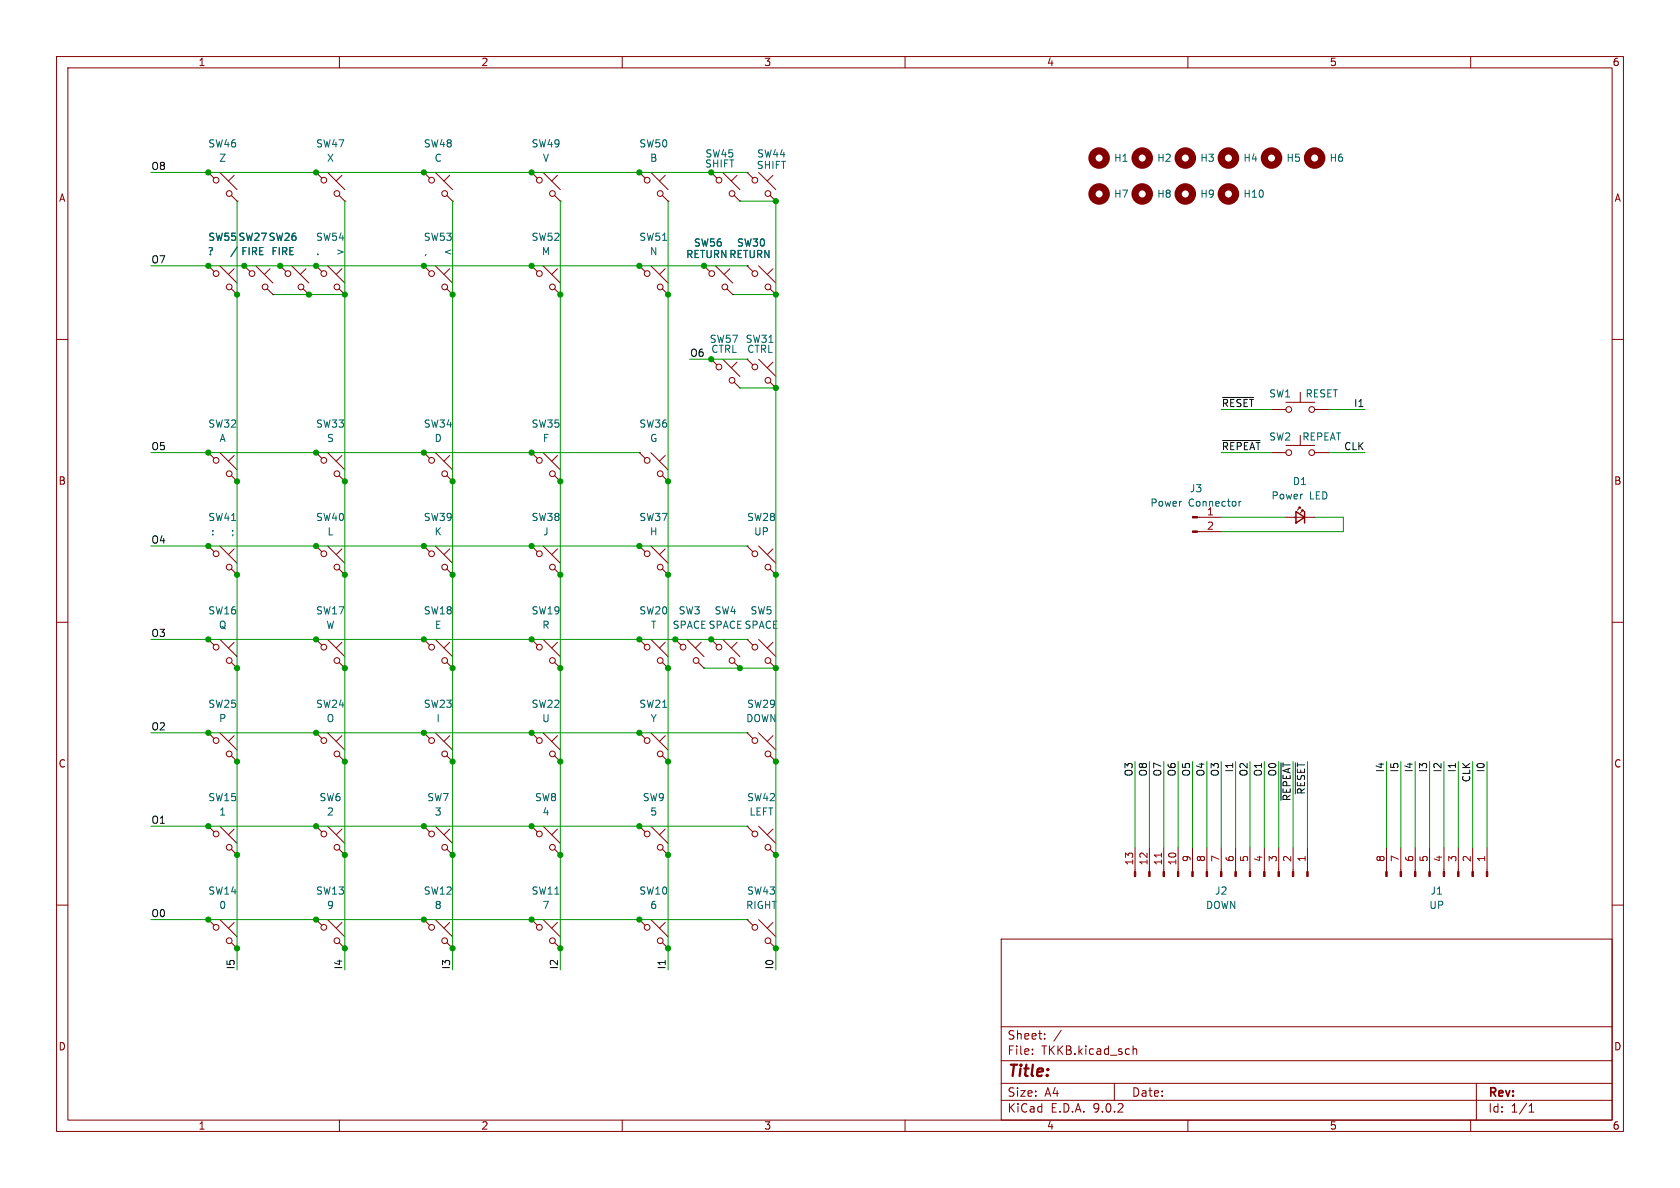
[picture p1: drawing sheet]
<svg xmlns="http://www.w3.org/2000/svg" width="297mm" height="210mm" viewBox="0 0 297 210" stroke-linecap="round" stroke-linejoin="round" font-family="sans-serif">
<g fill="none" stroke="#840000" stroke-width=".18">
<path d="M10 10h277v190h-277zM12 12h273v186h-273zM60 10v2M110 10v2M160 10v2M210 10v2M260 10v2M36.8 30.5l1 1M36.8 30.5h.1M38.9 30.5l3 3M40.9 34.5l1 1.1M41.4 31l-1 1"/>
<path d="M41.9 35.6h.1M55.9 30.5l1 1M55.9 30.5h.1M57.9 30.5l3.1 3M59.9 34.5l1.1 1.1M60.5 31l-1.1 1M61 35.6h.1M74.9 30.5l1 1M74.9 30.5h.1M77 30.5l3 3M79 34.5l1 1.1M79.5 31l-1 1"/>
<path d="M80 35.6h.1M94 30.5l1 1M94 30.5h.1M96 30.5l3.1 3M98 34.5l1.1 1.1M98.6 31l-1.1 1M99.1 35.6h.1M113 30.5l1 1M113 30.5h.1M115.1 30.5l3 3M117.1 34.5l1 1.1M117.6 31l-1 1"/>
<path d="M118.1 35.6h.1M125.7 30.5l1 1M125.7 30.5h.1M127.8 30.5l3 3M129.8 34.5l1 1.1M130.3 31l-1 1M130.8 35.6h.1M132.1 30.5l1 1M132.1 30.5h.1M134.1 30.5l3.1 3M136.1 34.5l1.1 1.1M136.7 31l-1.1 1"/>
<path d="M137.2 35.6h.1M36.8 47l1 1M36.8 47h.1M38.9 47l3 3M40.9 51.1l1 1M41.4 47.5l-1 1M41.9 52.1h.1M43.2 47l1 1M43.2 47h.1M45.2 47l3.1 3M47.2 51.1l1.1 1M47.8 47.5l-1.1 1"/>
<path d="M48.3 52.1h.1M49.5 47l1 1M49.5 47h.1M51.6 47l3 3M53.6 51.1l1 1M54.1 47.5l-1 1M54.6 52.1h.1M55.9 47l1 1M55.9 47h.1M57.9 47l3.1 3M59.9 51.1l1.1 1M60.5 47.5l-1.1 1"/>
<path d="M61 52.1h.1M74.9 47l1 1M74.9 47h.1M77 47l3 3M79 51.1l1 1M79.5 47.5l-1 1M80 52.1h.1M94 47l1 1M94 47h.1M96 47l3.1 3M98 51.1l1.1 1M98.6 47.5l-1.1 1"/>
<path d="M99.1 52.1h.1M113 47l1 1M113 47h.1M115.1 47l3 3M117.1 51.1l1 1M117.6 47.5l-1 1M118.1 52.1h.1M124.5 47l1 1M124.5 47h.1M126.5 47l3 3M128.5 51.1l1 1M129 47.5l-1 1"/>
<path d="M129.5 52.1h.1M132.1 47l1 1M132.1 47h.1M134.1 47l3.1 3M136.1 51.1l1.1 1M136.7 47.5l-1.1 1M137.2 52.1h.1M10 60h2M125.7 63.5l1 1M125.7 63.5h.1M127.8 63.5l3 3M129.8 67.6l1 1"/>
<path d="M130.3 64l-1 1M130.8 68.6h.1M132.1 63.5l1 1M132.1 63.5h.1M134.1 63.5l3.1 3M136.1 67.6l1.1 1M136.7 64l-1.1 1M137.2 68.6h.1M224.8 72.4h2.5M227.3 78.7h5.1M227.3 71.1h5.1M229.9 69.3v1.8"/>
<path d="M229.9 77v1.7M232.4 72.4h2.5M285 60h2M36.8 80l1 1M36.8 80h.1M36.8 96.5l1 1M36.8 96.5h.1M38.9 80l3 3.1M38.9 96.5l3 3.1M40.9 84.1l1 1M41.4 80.5l-1 1M41.4 97l-1 1"/>
<path d="M41.9 85.1h.1M55.9 80l1 1M55.9 80h.1M55.9 96.5l1 1M55.9 96.5h.1M57.9 80l3.1 3.1M57.9 96.5l3.1 3.1M59.9 84.1l1.1 1M60.5 80.5l-1.1 1M60.5 97l-1.1 1M61 85.1h.1M74.9 80l1 1"/>
<path d="M74.9 80h.1M74.9 96.5l1 1M74.9 96.5h.1M77 80l3 3.1M77 96.5l3 3.1M79 84.1l1 1M79.5 80.5l-1 1M79.5 97l-1 1M80 85.1h.1M94 80l1 1M94 80h.1M94 96.5l1 1"/>
<path d="M94 96.5h.1M96 80l3.1 3.1M96 96.5l3.1 3.1M98 84.1l1.1 1M98.6 80.5l-1.1 1M98.6 97l-1.1 1M99.1 85.1h.1M113 96.5l1 1M113 96.5h.1M113 80l1 1M113 80h.1M115.1 96.5l3 3.1"/>
<path d="M115.1 80l3 3.1M117.1 84.1l1 1M117.6 97l-1 1M117.6 80.5l-1 1M118.1 85.1h.1M132.1 96.5l1 1M132.1 96.5h.1M134.1 96.5l3.1 3.1M136.7 97l-1.1 1M211.7 91.4h4.2M211.7 94h4.2M224.8 80h2.5"/>
<path d="M227.3 91.4h5.1M229.9 89.9v-.2h-.3h.3l-.5 .5M230.4 90.4v-.2h-.3h.3l-.5 .5M232.4 80h2.5M10 110h2M36.8 113l1 1M36.8 113h.1M38.9 113l3 3.1M40.9 117.1l1 1M40.9 100.6l1 1M41.4 113.5l-1 1.1M41.9 118.1h.1"/>
<path d="M41.9 101.6h.1M55.9 113l1 1M55.9 113h.1M57.9 113l3.1 3.1M59.9 117.1l1.1 1M59.9 100.6l1.1 1M60.5 113.5l-1.1 1.1M61 118.1h.1M61 101.6h.1M74.9 113l1 1M74.9 113h.1M77 113l3 3.1"/>
<path d="M79 117.1l1 1M79 100.6l1 1M79.5 113.5l-1 1.1M80 118.1h.1M80 101.6h.1M94 113l1 1M94 113h.1M96 113l3.1 3.1M98 117.1l1.1 1M98 100.6l1.1 1M98.6 113.5l-1.1 1.1M99.1 118.1h.1"/>
<path d="M99.1 101.6h.1M113 113l1 1M113 113h.1M115.1 113l3 3.1M117.1 117.1l1 1M117.1 100.6l1 1M117.6 113.5l-1 1.1M118.1 118.1h.1M118.1 101.6h.1M119.4 113l1 1M119.4 113h.1M121.4 113l3.1 3.1"/>
<path d="M123.4 117.1l1.1 1M124 113.5l-1.1 1.1M124.5 118.1h.1M125.7 113l1 1M125.7 113h.1M127.8 113l3 3.1M129.8 117.1l1 1M130.3 113.5l-1 1.1M130.8 118.1h.1M132.1 113l1 1M132.1 113h.1M134.1 113l3.1 3.1"/>
<path d="M136.1 117.1l1.1 1M136.1 100.6l1.1 1M136.7 113.5l-1.1 1.1M137.2 118.1h.1M137.2 101.6h.1M285 110h2M36.8 129.5l1 1.1M36.8 129.5h.1M38.9 129.5l3 3.1M40.9 133.6l1 1M41.4 130l-1 1.1M41.9 134.6h.1"/>
<path d="M55.9 129.5l1 1.1M55.9 129.5h.1M57.9 129.5l3.1 3.1M59.9 133.6l1.1 1M60.5 130l-1.1 1.1M61 134.6h.1M74.9 129.5l1 1.1M74.9 129.5h.1M77 129.5l3 3.1M79 133.6l1 1M79.5 130l-1 1.1M80 134.6h.1"/>
<path d="M94 129.5l1 1.1M94 129.5h.1M96 129.5l3.1 3.1M98 133.6l1.1 1M98.6 130l-1.1 1.1M99.1 134.6h.1M113 129.5l1 1.1M113 129.5h.1M115.1 129.5l3 3.1M117.1 133.6l1 1M117.6 130l-1 1.1M118.1 134.6h.1"/>
<path d="M132.1 129.5l1 1.1M132.1 129.5h.1M134.1 129.5l3.1 3.1M136.1 133.6l1.1 1M136.7 130l-1.1 1.1M137.2 134.6h.1M36.8 146.1l1 1M36.8 146.1h.1M38.9 146.1l3 3M40.9 150.1l1 1M41.4 146.6l-1 1M41.9 151.1h.1"/>
<path d="M55.9 146.1l1 1M55.9 146.1h.1M57.9 146.1l3.1 3M59.9 150.1l1.1 1M60.5 146.6l-1.1 1M61 151.1h.1M74.9 146.1l1 1M74.9 146.1h.1M77 146.1l3 3M79 150.1l1 1M79.5 146.6l-1 1M80 151.1h.1"/>
<path d="M94 146.1l1 1M94 146.1h.1M96 146.1l3.1 3M98 150.1l1.1 1M98.6 146.6l-1.1 1M99.1 151.1h.1M113 146.1l1 1M113 146.1h.1M115.1 146.1l3 3M117.1 150.1l1 1M117.6 146.6l-1 1M118.1 151.1h.1"/>
<path d="M132.1 146.1l1 1M132.1 146.1h.1M134.1 146.1l3.1 3M136.1 150.1l1.1 1M136.7 146.6l-1.1 1M137.2 151.1h.1M200.7 149.9v4.2M203.2 149.9v4.2M205.7 149.9v4.2M208.3 149.9v4.2M210.8 149.9v4.2M213.4 149.9v4.2"/>
<path d="M215.9 149.9v4.2M218.4 149.9v4.2M221 149.9v4.2M223.5 149.9v4.2M226.1 149.9v4.2M228.6 149.9v4.2M231.1 149.9v4.2M245.1 149.9v4.2M247.6 149.9v4.2M250.2 149.9v4.2M252.7 149.9v4.2M255.3 149.9v4.2"/>
<path d="M257.8 149.9v4.2M260.3 149.9v4.2M262.9 149.9v4.2M10 160h2M36.8 162.6l1 1M36.8 162.6h.1M38.9 162.6l3 3M40.9 166.6l1 1M41.4 163.1l-1 1M41.9 167.6h.1M55.9 162.6l1 1M55.9 162.6h.1"/>
<path d="M57.9 162.6l3.1 3M59.9 166.6l1.1 1M60.5 163.1l-1.1 1M61 167.6h.1M74.9 162.6l1 1M74.9 162.6h.1M77 162.6l3 3M79 166.6l1 1M79.5 163.1l-1 1M80 167.6h.1M94 162.6l1 1M94 162.6h.1"/>
<path d="M96 162.6l3.1 3M98 166.6l1.1 1M98.6 163.1l-1.1 1M99.1 167.6h.1M113 162.6l1 1M113 162.6h.1M115.1 162.6l3 3M117.1 166.6l1 1M117.6 163.1l-1 1M118.1 167.6h.1M132.1 162.6l1 1M132.1 162.6h.1"/>
<path d="M134.1 162.6l3.1 3M136.1 166.6l1.1 1M136.7 163.1l-1.1 1M137.2 167.6h.1M177 166h108v32h-108zM285 160h2M60 198v2M110 198v2M160 198v2M177 194.5h108M177 191.5h108M177 187.5h108"/>
<path d="M177 181.5h108M182.5 186.3v.1M182.5 185.5v.1M184.7 183.6v.1M184.7 182.8v.1M187.6 182.1l-1.3 2M197 191.5v3M200.3 184.9v1.5M200.3 185.5l.2-.1 .4 .1 .1 .9M210 198v2M260 198v2M261 191.5v6.5"/>
<path d="M270.3 196.6h.9M270.3 195.5l.4-.4v1.5"/>
<circle cx="38.2" cy="31.9" r=".51"/>
<circle cx="40.5" cy="34.2" r=".51"/>
<circle cx="57.3" cy="31.9" r=".51"/>
<circle cx="59.6" cy="34.2" r=".51"/>
<circle cx="76.3" cy="31.9" r=".51"/>
<circle cx="78.6" cy="34.2" r=".51"/>
<circle cx="95.4" cy="31.9" r=".51"/>
<circle cx="97.7" cy="34.2" r=".51"/>
<circle cx="114.4" cy="31.9" r=".51"/>
<circle cx="116.7" cy="34.2" r=".51"/>
<circle cx="127.1" cy="31.9" r=".51"/>
<circle cx="129.4" cy="34.2" r=".51"/>
<circle cx="133.5" cy="31.9" r=".51"/>
<circle cx="135.8" cy="34.2" r=".51"/>
<circle cx="38.2" cy="48.4" r=".51"/>
<circle cx="40.5" cy="50.7" r=".51"/>
<circle cx="44.6" cy="48.4" r=".51"/>
<circle cx="46.9" cy="50.7" r=".51"/>
<circle cx="50.9" cy="48.4" r=".51"/>
<circle cx="53.2" cy="50.7" r=".51"/>
<circle cx="57.3" cy="48.4" r=".51"/>
<circle cx="59.6" cy="50.7" r=".51"/>
<circle cx="76.3" cy="48.4" r=".51"/>
<circle cx="78.6" cy="50.7" r=".51"/>
<circle cx="95.4" cy="48.4" r=".51"/>
<circle cx="97.7" cy="50.7" r=".51"/>
<circle cx="114.4" cy="48.4" r=".51"/>
<circle cx="116.7" cy="50.7" r=".51"/>
<circle cx="125.8" cy="48.4" r=".51"/>
<circle cx="128.1" cy="50.7" r=".51"/>
<circle cx="133.5" cy="48.4" r=".51"/>
<circle cx="135.8" cy="50.7" r=".51"/>
<circle cx="127.1" cy="64.9" r=".51"/>
<circle cx="129.4" cy="67.2" r=".51"/>
<circle cx="133.5" cy="64.9" r=".51"/>
<circle cx="135.8" cy="67.2" r=".51"/>
<circle cx="227.8" cy="72.4" r=".51"/>
<circle cx="231.9" cy="72.4" r=".51"/>
<circle cx="38.2" cy="97.9" r=".51"/>
<circle cx="38.2" cy="81.4" r=".51"/>
<circle cx="40.5" cy="83.7" r=".51"/>
<circle cx="57.3" cy="97.9" r=".51"/>
<circle cx="57.3" cy="81.4" r=".51"/>
<circle cx="59.6" cy="83.7" r=".51"/>
<circle cx="76.3" cy="81.4" r=".51"/>
<circle cx="76.3" cy="97.9" r=".51"/>
<circle cx="78.6" cy="83.7" r=".51"/>
<circle cx="95.4" cy="97.9" r=".51"/>
<circle cx="95.4" cy="81.4" r=".51"/>
<circle cx="97.7" cy="83.7" r=".51"/>
<circle cx="114.4" cy="97.9" r=".51"/>
<circle cx="114.4" cy="81.4" r=".51"/>
<circle cx="116.7" cy="83.7" r=".51"/>
<circle cx="133.5" cy="97.9" r=".51"/>
<circle cx="227.8" cy="80" r=".51"/>
<circle cx="231.9" cy="80" r=".51"/>
<circle cx="38.2" cy="114.4" r=".51"/>
<circle cx="40.5" cy="100.3" r=".51"/>
<circle cx="40.5" cy="116.8" r=".51"/>
<circle cx="57.3" cy="114.4" r=".51"/>
<circle cx="59.6" cy="100.3" r=".51"/>
<circle cx="59.6" cy="116.8" r=".51"/>
<circle cx="76.3" cy="114.4" r=".51"/>
<circle cx="78.6" cy="100.3" r=".51"/>
<circle cx="78.6" cy="116.8" r=".51"/>
<circle cx="95.4" cy="114.4" r=".51"/>
<circle cx="97.7" cy="100.3" r=".51"/>
<circle cx="97.7" cy="116.8" r=".51"/>
<circle cx="114.4" cy="114.4" r=".51"/>
<circle cx="116.7" cy="100.3" r=".51"/>
<circle cx="116.7" cy="116.8" r=".51"/>
<circle cx="120.8" cy="114.4" r=".51"/>
<circle cx="123.1" cy="116.8" r=".51"/>
<circle cx="127.1" cy="114.4" r=".51"/>
<circle cx="129.4" cy="116.8" r=".51"/>
<circle cx="133.5" cy="114.4" r=".51"/>
<circle cx="135.8" cy="116.8" r=".51"/>
<circle cx="135.8" cy="100.3" r=".51"/>
<circle cx="38.2" cy="130.9" r=".51"/>
<circle cx="40.5" cy="133.3" r=".51"/>
<circle cx="57.3" cy="130.9" r=".51"/>
<circle cx="59.6" cy="133.3" r=".51"/>
<circle cx="76.3" cy="130.9" r=".51"/>
<circle cx="78.6" cy="133.3" r=".51"/>
<circle cx="95.4" cy="130.9" r=".51"/>
<circle cx="97.7" cy="133.3" r=".51"/>
<circle cx="114.4" cy="130.9" r=".51"/>
<circle cx="116.7" cy="133.3" r=".51"/>
<circle cx="133.5" cy="130.9" r=".51"/>
<circle cx="135.8" cy="133.3" r=".51"/>
<circle cx="38.2" cy="147.4" r=".51"/>
<circle cx="40.5" cy="149.8" r=".51"/>
<circle cx="57.3" cy="147.4" r=".51"/>
<circle cx="59.6" cy="149.8" r=".51"/>
<circle cx="76.3" cy="147.4" r=".51"/>
<circle cx="78.6" cy="149.8" r=".51"/>
<circle cx="95.4" cy="147.4" r=".51"/>
<circle cx="97.7" cy="149.8" r=".51"/>
<circle cx="114.4" cy="147.4" r=".51"/>
<circle cx="116.7" cy="149.8" r=".51"/>
<circle cx="133.5" cy="147.4" r=".51"/>
<circle cx="135.8" cy="149.8" r=".51"/>
<circle cx="38.2" cy="163.9" r=".51"/>
<circle cx="40.5" cy="166.3" r=".51"/>
<circle cx="57.3" cy="163.9" r=".51"/>
<circle cx="59.6" cy="166.3" r=".51"/>
<circle cx="76.3" cy="163.9" r=".51"/>
<circle cx="78.6" cy="166.3" r=".51"/>
<circle cx="95.4" cy="163.9" r=".51"/>
<circle cx="97.7" cy="166.3" r=".51"/>
<circle cx="114.4" cy="163.9" r=".51"/>
<circle cx="116.7" cy="166.3" r=".51"/>
<circle cx="133.5" cy="163.9" r=".51"/>
<circle cx="135.8" cy="166.3" r=".51"/>
</g>
<g fill="none" stroke="#840000" stroke-width="1.3">
<circle cx="194.3" cy="34.3" r="1.27"/>
<circle cx="194.3" cy="27.9" r="1.27"/>
<circle cx="201.9" cy="34.3" r="1.27"/>
<circle cx="201.9" cy="27.9" r="1.27"/>
<circle cx="209.5" cy="34.3" r="1.27"/>
<circle cx="209.5" cy="27.9" r="1.27"/>
<circle cx="217.2" cy="34.3" r="1.27"/>
<circle cx="217.2" cy="27.9" r="1.27"/>
<circle cx="224.8" cy="27.9" r="1.27"/>
<circle cx="232.4" cy="27.9" r="1.27"/>
</g>
<g fill="#840000" stroke="#840000" stroke-width=".18">
<path d="M231 154.1h.3v.8h-.3z"/>
<path d="M228.5 154.1h.2v.8h-.2z"/>
<path d="M225.9 154.1h.3v.8h-.3z"/>
<path d="M223.4 154.1h.2v.8h-.2z"/>
<path d="M220.9 154.1h.2v.8h-.2z"/>
<path d="M218.3 154.1h.3v.8h-.3z"/>
<path d="M215.8 154.1h.2v.8h-.2z"/>
<path d="M213.2 154.1h.3v.8h-.3z"/>
<path d="M210.7 154.1h.2v.8h-.2z"/>
<path d="M208.2 154.1h.2v.8h-.2z"/>
<path d="M205.6 154.1h.3v.8h-.3z"/>
<path d="M203.1 154.1h.2v.8h-.2z"/>
<path d="M200.5 154.1h.3v.8h-.3z"/>
<path d="M262.8 154.1h.2v.8h-.2z"/>
<path d="M260.2 154.1h.3v.8h-.3z"/>
<path d="M257.7 154.1h.2v.8h-.2z"/>
<path d="M255.1 154.1h.3v.8h-.3z"/>
<path d="M252.6 154.1h.3v.8h-.3z"/>
<path d="M250.1 154.1h.2v.8h-.2z"/>
<path d="M247.5 154.1h.3v.8h-.3z"/>
<path d="M245 154.1h.2v.8h-.2z"/>
<path d="M210.8 91.3h.9v.3h-.9z"/>
<path d="M210.8 93.9h.9v.2h-.9z"/>
</g>
<path d="M205.3 150.8v.7" fill="none" stroke="#a90000" stroke-width=".18"/>
<path d="M229.1 90.4l1.5 1-1.5 1.1zM230.6 90.4v2.1" fill="none" stroke="#840000" stroke-width=".25"/>
<path d="M219 88.6v.9M219.4 88.6l-.4 .3" fill="none" stroke="#006464" stroke-width=".18"/>
<path d="M216.1 70.3h5.5M216.1 77.9h6.7M226.5 134.8v6.7M229 134.8v5.5" fill="none" stroke="#0f0f0f" stroke-width=".18"/>
<g fill="none" stroke="#009600" stroke-width=".18">
<path d="M26.7 30.5h105.4M41.9 35.6v135.9M61 35.6v135.9M80 35.6v135.9M99.1 35.6v135.9M118.1 35.6v135.9M130.8 35.6h6.4v135.9M26.7 47h105.4M48.3 52.1h12.7M129.5 52.1h7.7M121.9 63.5h10.2M130.8 68.6h6.4"/>
<path d="M215.9 72.4h8.9M234.9 72.4h6.4M26.7 96.5h105.4M26.7 80h86.3M215.9 80h8.9M215.9 91.4h11.4M232.4 91.4h5.1v2.6h-21.6M234.9 80h6.4M26.7 113h105.4M124.5 118.1h12.7M26.7 129.5h105.4M200.7 134.6v15.3"/>
<path d="M203.2 134.6v15.3M205.7 134.6v15.3M208.3 134.6v15.3M210.8 134.6v15.3M213.4 134.6v15.3M215.9 134.6v15.3M218.4 134.6v15.3M221 134.6v15.3M223.5 134.6v15.3M226.1 134.6v15.3M228.6 134.6v15.3M231.1 134.6v15.3"/>
<path d="M245.1 134.6v15.3M247.6 134.6v15.3M250.2 134.6v15.3M252.7 134.6v15.3M255.3 134.6v15.3M257.8 134.6v15.3M260.3 134.6v15.3M262.9 134.6v15.3M26.7 146.1h105.4M26.7 162.6h105.4"/>
</g>
<g fill="#009600" stroke="#009600" stroke-width=".18">
<circle cx="80" cy="52.1" r=".46"/>
<circle cx="61" cy="85.1" r=".46"/>
<circle cx="74.9" cy="80" r=".46"/>
<circle cx="55.9" cy="80" r=".46"/>
<circle cx="55.9" cy="47" r=".46"/>
<circle cx="74.9" cy="47" r=".46"/>
<circle cx="54.6" cy="52.1" r=".46"/>
<circle cx="61" cy="52.1" r=".46"/>
<circle cx="36.8" cy="80" r=".46"/>
<circle cx="41.9" cy="52.1" r=".46"/>
<circle cx="49.5" cy="47" r=".46"/>
<circle cx="36.8" cy="30.5" r=".46"/>
<circle cx="36.8" cy="47" r=".46"/>
<circle cx="43.2" cy="47" r=".46"/>
<circle cx="74.9" cy="30.5" r=".46"/>
<circle cx="55.9" cy="30.5" r=".46"/>
<circle cx="55.9" cy="162.6" r=".46"/>
<circle cx="61" cy="151.1" r=".46"/>
<circle cx="41.9" cy="151.1" r=".46"/>
<circle cx="55.9" cy="146.1" r=".46"/>
<circle cx="61" cy="167.6" r=".46"/>
<circle cx="36.8" cy="146.1" r=".46"/>
<circle cx="36.8" cy="162.6" r=".46"/>
<circle cx="41.9" cy="167.6" r=".46"/>
<circle cx="41.9" cy="118.1" r=".46"/>
<circle cx="61" cy="101.6" r=".46"/>
<circle cx="41.9" cy="134.6" r=".46"/>
<circle cx="36.8" cy="129.5" r=".46"/>
<circle cx="36.8" cy="96.5" r=".46"/>
<circle cx="41.9" cy="101.6" r=".46"/>
<circle cx="41.9" cy="85.1" r=".46"/>
<circle cx="55.9" cy="96.5" r=".46"/>
<circle cx="36.8" cy="113" r=".46"/>
<circle cx="55.9" cy="113" r=".46"/>
<circle cx="74.9" cy="113" r=".46"/>
<circle cx="55.9" cy="129.5" r=".46"/>
<circle cx="74.9" cy="129.5" r=".46"/>
<circle cx="61" cy="134.6" r=".46"/>
<circle cx="61" cy="118.1" r=".46"/>
<circle cx="113" cy="30.5" r=".46"/>
<circle cx="125.7" cy="30.5" r=".46"/>
<circle cx="137.2" cy="35.6" r=".46"/>
<circle cx="124.5" cy="47" r=".46"/>
<circle cx="118.1" cy="52.1" r=".46"/>
<circle cx="99.1" cy="85.1" r=".46"/>
<circle cx="94" cy="30.5" r=".46"/>
<circle cx="94" cy="47" r=".46"/>
<circle cx="99.1" cy="52.1" r=".46"/>
<circle cx="113" cy="47" r=".46"/>
<circle cx="80" cy="134.6" r=".46"/>
<circle cx="74.9" cy="146.1" r=".46"/>
<circle cx="80" cy="151.1" r=".46"/>
<circle cx="80" cy="167.6" r=".46"/>
<circle cx="74.9" cy="162.6" r=".46"/>
<circle cx="80" cy="118.1" r=".46"/>
<circle cx="80" cy="101.6" r=".46"/>
<circle cx="113" cy="113" r=".46"/>
<circle cx="118.1" cy="118.1" r=".46"/>
<circle cx="119.4" cy="113" r=".46"/>
<circle cx="118.1" cy="101.6" r=".46"/>
<circle cx="113" cy="146.1" r=".46"/>
<circle cx="113" cy="162.6" r=".46"/>
<circle cx="99.1" cy="151.1" r=".46"/>
<circle cx="118.1" cy="151.1" r=".46"/>
<circle cx="118.1" cy="167.6" r=".46"/>
<circle cx="137.2" cy="151.1" r=".46"/>
<circle cx="137.2" cy="167.6" r=".46"/>
<circle cx="99.1" cy="167.6" r=".46"/>
<circle cx="94" cy="162.6" r=".46"/>
<circle cx="118.1" cy="134.6" r=".46"/>
<circle cx="137.2" cy="52.1" r=".46"/>
<circle cx="125.7" cy="63.5" r=".46"/>
<circle cx="94" cy="80" r=".46"/>
<circle cx="137.2" cy="68.6" r=".46"/>
<circle cx="74.9" cy="96.5" r=".46"/>
<circle cx="80" cy="85.1" r=".46"/>
<circle cx="94" cy="96.5" r=".46"/>
<circle cx="94" cy="113" r=".46"/>
<circle cx="99.1" cy="101.6" r=".46"/>
<circle cx="99.1" cy="118.1" r=".46"/>
<circle cx="94" cy="146.1" r=".46"/>
<circle cx="99.1" cy="134.6" r=".46"/>
<circle cx="94" cy="129.5" r=".46"/>
<circle cx="113" cy="129.5" r=".46"/>
<circle cx="113" cy="96.5" r=".46"/>
<circle cx="118.1" cy="85.1" r=".46"/>
<circle cx="137.2" cy="134.6" r=".46"/>
<circle cx="125.7" cy="113" r=".46"/>
<circle cx="137.2" cy="101.6" r=".46"/>
<circle cx="130.8" cy="118.1" r=".46"/>
<circle cx="137.2" cy="118.1" r=".46"/>
</g>
<text font-size="2.8" fill="#840000" x="178" y="190.9">Title:</text>
<g font-size="2.1" fill="#840000">
<text x="178" y="184">Sheet:</text>
<text x="178" y="186.7">File:</text>
<text x="184.1" y="186.7">TKKB.kicad_sch</text>
<text x="178" y="196.9">KiCad</text>
<text x="178" y="194.1">Size:</text>
<text x="184.7" y="194.1">A4</text>
<text x="185.7" y="196.9">E.D.A.</text>
<text x="193.3" y="196.9">9.0.2</text>
<text x="200" y="194.1">Date:</text>
<text x="263" y="194.3">Rev:</text>
<text x="263" y="196.9">Id:</text>
<text x="267.1" y="196.9">1/1</text>
</g>
<g font-size="1.8" fill="#840000">
<text x="35" y="11.9">1</text>
<text x="85" y="11.9">2</text>
<text x="135" y="11.9">3</text>
<text x="185" y="11.9">4</text>
<text x="235" y="11.9">5</text>
<text x="285" y="11.9">6</text>
<text x="10.3" y="35.9">A</text>
<text x="285.3" y="35.9">A</text>
<text x="10.3" y="85.9">B</text>
<text x="285.3" y="85.9">B</text>
<text x="10.3" y="135.9">C</text>
<text x="285.3" y="135.9">C</text>
<text x="10.3" y="185.9">D</text>
<text x="285.3" y="185.9">D</text>
<text x="35" y="199.9">1</text>
<text x="85" y="199.9">2</text>
<text x="135" y="199.9">3</text>
<text x="185" y="199.9">4</text>
<text x="235" y="199.9">5</text>
<text x="285" y="199.9">6</text>
</g>
<g font-size="1.8" fill="#006464">
<text x="36.7" y="26.3">SW46</text>
<text x="38.7" y="28.8">Z</text>
<text x="55.8" y="26.3">SW47</text>
<text x="57.7" y="28.8">X</text>
<text x="74.8" y="26.3">SW48</text>
<text x="76.7" y="28.8">C</text>
<text x="93.9" y="26.3">SW49</text>
<text x="95.9" y="28.8">V</text>
<text x="112.9" y="26.3">SW50</text>
<text x="114.8" y="28.8">B</text>
<text x="124.6" y="29.8">SHIFT</text>
<text x="124.6" y="28">SW45</text>
<text x="133.8" y="28">SW44</text>
<text x="196.9" y="28.8">H1</text>
<text x="204.5" y="28.8">H2</text>
<text x="212.1" y="28.8">H3</text>
<text x="219.7" y="28.8">H4</text>
<text x="227.3" y="28.8">H5</text>
<text x="235" y="28.8">H6</text>
<text x="133.7" y="30.1">SHIFT</text>
<text x="196.9" y="35.2">H7</text>
<text x="204.5" y="35.2">H8</text>
<text x="212.1" y="35.2">H9</text>
<text x="219.7" y="35.2">H10</text>
<text x="36.6" y="45.3">?</text>
<text x="36.7" y="42.8">SW55</text>
<text x="41.2" y="45.3">/</text>
<text x="42.1" y="42.8">SW27 SW26</text>
<text x="42.5" y="45.3">FIRE</text>
<text x="47.9" y="45.3">FIRE</text>
<text x="55.8" y="42.8">SW54</text>
<text x="55.8" y="45.3">.</text>
<text x="59.9" y="45.3">&gt;</text>
<text x="74.8" y="42.8">SW53</text>
<text x="74.8" y="45.3">,</text>
<text x="78.9" y="45.3">&lt;</text>
<text x="93.9" y="42.8">SW52</text>
<text x="95.7" y="45.3">M</text>
<text x="112.9" y="42.8">SW51</text>
<text x="114.8" y="45.3">N</text>
<text x="121.2" y="45.8">RETURNRETURN</text>
<text x="122.6" y="43.8">SW56</text>
<text x="130.2" y="43.8">SW30</text>
<text x="125.4" y="60.8">SW57</text>
<text x="125.6" y="62.6">CTRL</text>
<text x="131.7" y="60.8">SW31</text>
<text x="132" y="62.6">CTRL</text>
<text x="224.3" y="70.5">SW1</text>
<text x="230.7" y="70.5">RESET</text>
<text x="36.7" y="75.8">SW32</text>
<text x="55.8" y="75.8">SW33</text>
<text x="74.8" y="75.8">SW34</text>
<text x="93.9" y="75.8">SW35</text>
<text x="112.9" y="75.8">SW36</text>
<text x="38.7" y="78.3">A</text>
<text x="57.7" y="78.3">S</text>
<text x="76.7" y="78.3">D</text>
<text x="95.9" y="78.3">F</text>
<text x="114.8" y="78.3">G</text>
<text x="224.3" y="78.1">SW2</text>
<text x="230.1" y="78.1">REPEAT</text>
<text x="203.3" y="89.8">Power</text>
<text x="210.1" y="89.8">Connector</text>
<text x="210.3" y="87.2">J3</text>
<text x="224.7" y="88.5">Power</text>
<text x="228.5" y="86">D1</text>
<text x="231.5" y="88.5">LED</text>
<text x="36.7" y="92.3">SW41</text>
<text x="37.2" y="94.8">:</text>
<text x="41.3" y="94.8">;</text>
<text x="55.8" y="92.3">SW40</text>
<text x="57.8" y="94.8">L</text>
<text x="74.8" y="92.3">SW39</text>
<text x="76.7" y="94.8">K</text>
<text x="93.9" y="92.3">SW38</text>
<text x="95.9" y="94.8">J</text>
<text x="112.9" y="92.3">SW37</text>
<text x="114.8" y="94.8">H</text>
<text x="132" y="92.3">SW28</text>
<text x="133.2" y="94.8">UP</text>
<text x="36.7" y="108.8">SW16</text>
<text x="38.6" y="111.4">Q</text>
<text x="55.8" y="108.8">SW17</text>
<text x="57.6" y="111.4">W</text>
<text x="74.8" y="108.8">SW18</text>
<text x="76.8" y="111.4">E</text>
<text x="93.9" y="108.8">SW19</text>
<text x="95.8" y="111.4">R</text>
<text x="112.9" y="108.8">SW20</text>
<text x="115" y="111.4">T</text>
<text x="118.8" y="111.4">SPACE SPACE SPACE</text>
<text x="119.9" y="108.8">SW3</text>
<text x="126.2" y="108.8">SW4</text>
<text x="132.6" y="108.8">SW5</text>
<text x="36.7" y="125.3">SW25</text>
<text x="55.8" y="125.3">SW24</text>
<text x="74.8" y="125.3">SW23</text>
<text x="93.9" y="125.3">SW22</text>
<text x="112.9" y="125.3">SW21</text>
<text x="132" y="125.3">SW29</text>
<text x="38.6" y="127.9">P</text>
<text x="57.7" y="127.9">O</text>
<text x="77.1" y="127.9">I</text>
<text x="95.8" y="127.9">U</text>
<text x="114.9" y="127.9">Y</text>
<text x="131.8" y="127.9">DOWN</text>
<text x="36.7" y="141.8">SW15</text>
<text x="56.4" y="141.8">SW6</text>
<text x="75.4" y="141.8">SW7</text>
<text x="94.5" y="141.8">SW8</text>
<text x="113.5" y="141.8">SW9</text>
<text x="132" y="141.8">SW42</text>
<text x="38.7" y="144.4">1</text>
<text x="57.7" y="144.4">2</text>
<text x="76.8" y="144.4">3</text>
<text x="95.8" y="144.4">4</text>
<text x="114.9" y="144.4">5</text>
<text x="132.4" y="144.4">LEFT</text>
<text x="36.7" y="158.3">SW14</text>
<text x="38.7" y="160.9">0</text>
<text x="55.8" y="158.3">SW13</text>
<text x="57.7" y="160.9">9</text>
<text x="74.8" y="158.3">SW12</text>
<text x="76.8" y="160.9">8</text>
<text x="93.9" y="158.3">SW11</text>
<text x="95.8" y="160.9">7</text>
<text x="112.9" y="158.3">SW10</text>
<text x="114.9" y="160.9">6</text>
<text x="131.8" y="160.9">RIGHT</text>
<text x="132" y="158.3">SW43</text>
<text x="213.1" y="160.9">DOWN</text>
<text x="214.7" y="158.3">J2</text>
<text x="252.6" y="160.9">UP</text>
<text x="252.8" y="158.3">J1</text>
</g>
<g font-size="1.8" fill="#0f0f0f">
<text x="26.7" y="30.1">O8</text>
<text x="26.7" y="46.6">O7</text>
<text x="121.9" y="63.2">O6</text>
<text x="215.9" y="72">~{RESET}</text>
<text x="239.3" y="72">I1</text>
<text x="26.7" y="79.7">O5</text>
<text x="215.9" y="79.7">~{REPEAT}</text>
<text x="237.5" y="79.7">CLK</text>
<text x="26.7" y="96.2">O4</text>
<text x="26.7" y="112.7">O3</text>
<text x="26.7" y="129.2">O2</text>
<text x="200.3" y="137.4" transform="rotate(-90 200.3 137.4)">O3</text>
<text x="202.9" y="137.4" transform="rotate(-90 202.9 137.4)">O8</text>
<text x="205.4" y="137.4" transform="rotate(-90 205.4 137.4)">O7</text>
<text x="207.9" y="137.4" transform="rotate(-90 207.9 137.4)">O6</text>
<text x="210.5" y="137.4" transform="rotate(-90 210.5 137.4)">O5</text>
<text x="213" y="137.4" transform="rotate(-90 213 137.4)">O4</text>
<text x="215.6" y="137.4" transform="rotate(-90 215.6 137.4)">O3</text>
<text x="218.1" y="136.6" transform="rotate(-90 218.1 136.6)">I1</text>
<text x="220.6" y="137.4" transform="rotate(-90 220.6 137.4)">O2</text>
<text x="223.2" y="137.4" transform="rotate(-90 223.2 137.4)">O1</text>
<text x="225.7" y="137.4" transform="rotate(-90 225.7 137.4)">O0</text>
<text x="244.8" y="136.6" transform="rotate(-90 244.8 136.6)">I4</text>
<text x="247.3" y="136.6" transform="rotate(-90 247.3 136.6)">I5</text>
<text x="249.8" y="136.6" transform="rotate(-90 249.8 136.6)">I4</text>
<text x="252.4" y="136.6" transform="rotate(-90 252.4 136.6)">I3</text>
<text x="254.9" y="136.6" transform="rotate(-90 254.9 136.6)">I2</text>
<text x="257.5" y="136.6" transform="rotate(-90 257.5 136.6)">I1</text>
<text x="262.5" y="136.6" transform="rotate(-90 262.5 136.6)">I0</text>
<text x="228.3" y="141.7" transform="rotate(-90 228.3 141.7)">~{REPEAT}</text>
<text x="230.8" y="140.6" transform="rotate(-90 230.8 140.6)">~{RESET}</text>
<text x="260" y="138.4" transform="rotate(-90 260 138.4)">CLK</text>
<text x="26.7" y="145.7">O1</text>
<text x="26.7" y="162.2">O0</text>
<text x="41.6" y="171.5" transform="rotate(-90 41.6 171.5)">I5</text>
<text x="60.6" y="171.5" transform="rotate(-90 60.6 171.5)">I4</text>
<text x="79.7" y="171.5" transform="rotate(-90 79.7 171.5)">I3</text>
<text x="98.7" y="171.5" transform="rotate(-90 98.7 171.5)">I2</text>
<text x="117.8" y="171.5" transform="rotate(-90 117.8 171.5)">I1</text>
<text x="136.8" y="171.5" transform="rotate(-90 136.8 171.5)">I0</text>
</g>
<g font-size="1.8" fill="#a90000">
<text x="213.3" y="91.2">1</text>
<text x="213.3" y="93.7">2</text>
<text x="200.4" y="153.1" transform="rotate(-90 200.4 153.1)">13</text>
<text x="202.9" y="153.1" transform="rotate(-90 202.9 153.1)">12</text>
<text x="205.5" y="153.1" transform="rotate(-90 205.5 153.1)">11</text>
<text x="208" y="153.1" transform="rotate(-90 208 153.1)">10</text>
<text x="210.6" y="152.5" transform="rotate(-90 210.6 152.5)">9</text>
<text x="213.1" y="152.5" transform="rotate(-90 213.1 152.5)">8</text>
<text x="215.6" y="152.5" transform="rotate(-90 215.6 152.5)">7</text>
<text x="218.2" y="152.5" transform="rotate(-90 218.2 152.5)">6</text>
<text x="220.7" y="152.5" transform="rotate(-90 220.7 152.5)">5</text>
<text x="223.3" y="152.5" transform="rotate(-90 223.3 152.5)">4</text>
<text x="225.8" y="152.5" transform="rotate(-90 225.8 152.5)">3</text>
<text x="228.3" y="152.5" transform="rotate(-90 228.3 152.5)">2</text>
<text x="230.9" y="152.5" transform="rotate(-90 230.9 152.5)">1</text>
<text x="244.9" y="152.5" transform="rotate(-90 244.9 152.5)">8</text>
<text x="247.4" y="152.5" transform="rotate(-90 247.4 152.5)">7</text>
<text x="249.9" y="152.5" transform="rotate(-90 249.9 152.5)">6</text>
<text x="252.5" y="152.5" transform="rotate(-90 252.5 152.5)">5</text>
<text x="255" y="152.5" transform="rotate(-90 255 152.5)">4</text>
<text x="257.6" y="152.5" transform="rotate(-90 257.6 152.5)">3</text>
<text x="260.1" y="152.5" transform="rotate(-90 260.1 152.5)">2</text>
<text x="262.6" y="152.5" transform="rotate(-90 262.6 152.5)">1</text>
</g>
</svg>
